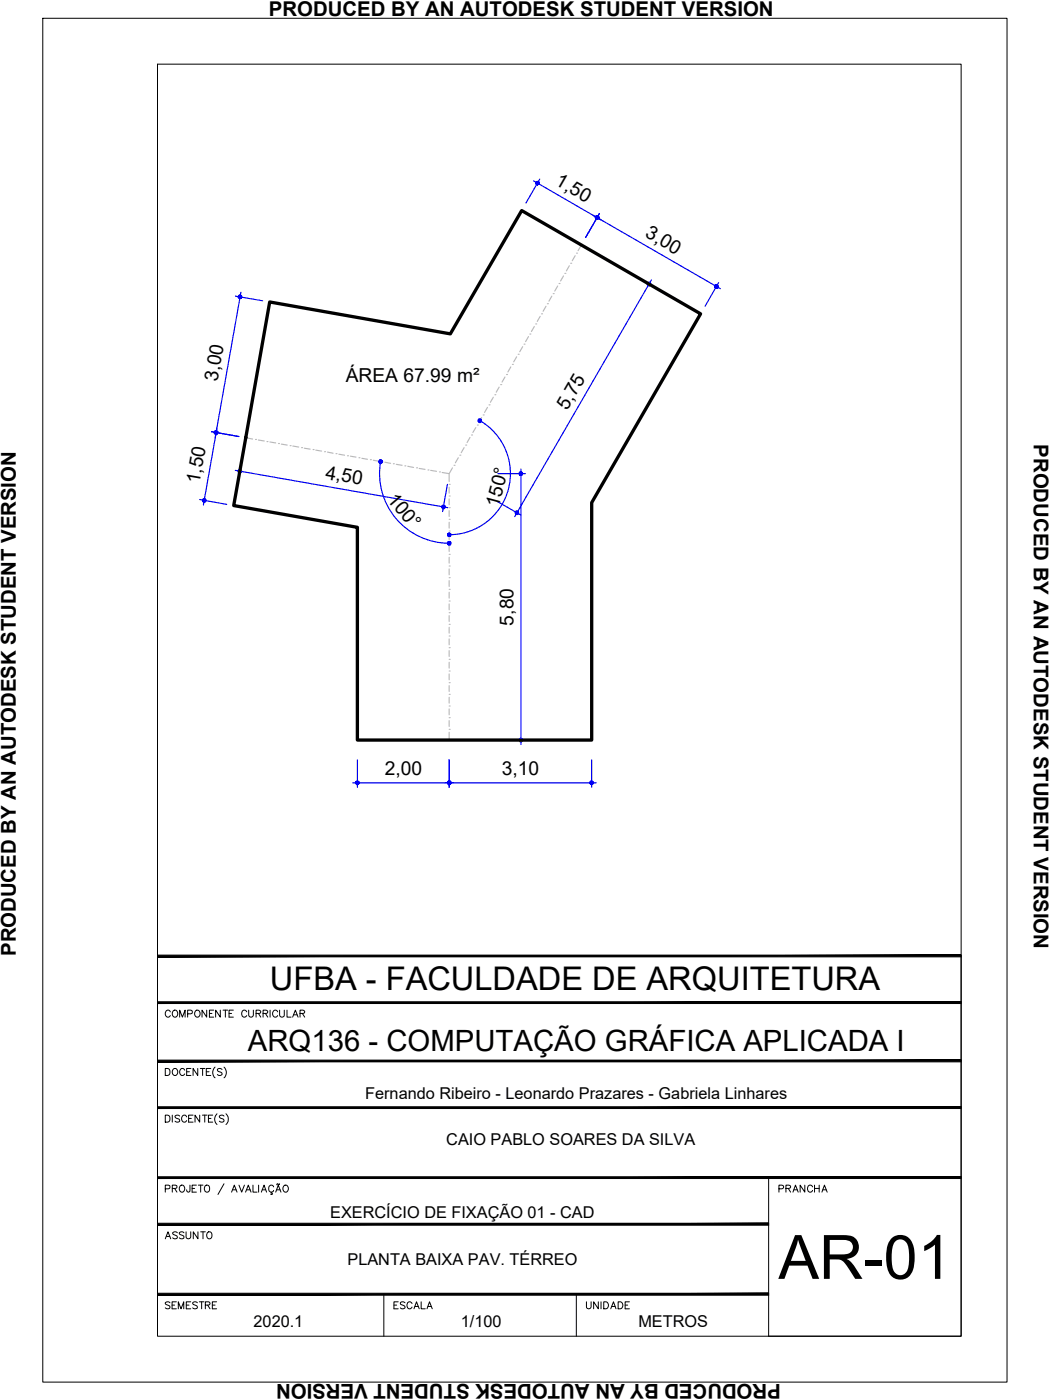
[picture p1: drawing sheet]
<svg xmlns="http://www.w3.org/2000/svg" width="229mm" height="305mm" viewBox="0 0 229 305" stroke-linecap="round" stroke-linejoin="round" font-family="sans-serif">
<!-- layer: ARQ_EIXO CINZA 04 -->
<g fill="none" stroke="#bababa" stroke-width=".25">
<path d="M123 59.5h.1M124 57.9l-.7 1.1M124.2 57.3h.1M125.2 55.7l-.6 1.1M125.5 55.1h.1M126.6 53.3l-.7 1.3M111.2 79.9l-.6 1.1M111.5 79.3h.1M112.5 77.7l-.7 1.1M112.8 77.1h.1M113.8 75.5l-.6 1.1M114.1 74.9h.1"/>
<path d="M115.1 73.3l-.7 1.1M115.4 72.7h.1M116.3 71.1l-.6 1.1M116.6 70.5h.1M117.6 68.9l-.6 1.1M117.9 68.3h.1M118.9 66.7l-.7 1.1M119.2 66.1h.1M120.1 64.5l-.6 1.1M120.4 63.9h.1M121.4 62.3l-.6 1.1M121.7 61.7h.1"/>
<path d="M122.7 60.1l-.7 1.1M53.5 95.3l1.5 .3M55.6 95.7h.1M56.3 95.8l1.2 .2M58.1 96.1h.1M58.8 96.2l1.2 .2M60.6 96.6h.1M61.3 96.7l1.2 .2M63.2 97h.1M63.8 97.1l1.2 .2M65.7 97.5h.1M66.3 97.6l1.2 .2"/>
<path d="M68.2 97.9h.1M68.7 98l1.3 .2M70.7 98.3h.1M71.3 98.4l1.2 .3M73.2 98.8h.1M73.8 98.9l1.2 .2M75.6 99.2h.1M76.3 99.3l1.2 .2M78.1 99.7h.1M78.8 99.8l1.2 .2M99.8 99.7l-.7 1.1M100.1 99.1h.1"/>
<path d="M101 97.5l-.6 1.1M101.4 96.9h.1M102.3 95.3l-.6 1.1M102.7 94.7h.1M103.6 93.1l-.6 1M103.9 92.5h.1M104.9 90.9l-.7 1.1M105.2 90.3h.1M106.1 88.7l-.6 1.1M106.5 88.1h.1M107.4 86.5l-.6 1.1M107.7 85.9h.1"/>
<path d="M108.7 84.3l-.7 1.1M109 83.7h.1M109.9 82.1l-.6 1.1M110.3 81.5h.1M80.6 100.1h.1M81.3 100.2l1.2 .2M83.1 100.5h.1M83.8 100.6l1.2 .3M85.6 101h.1M86.3 101.1l1.2 .2M88.1 101.4h.1M88.8 101.5l1.2 .3"/>
<path d="M90.7 101.9h.1M91.3 102l1.2 .2M93.2 102.3h.1M93.8 102.4l1.2 .2M95.7 102.7h.1M96.3 102.9l1.5 .2M97.8 118.2h.1M97.8 115.6h.1M97.8 113.1h.1M97.8 110.5h.1M97.8 108h.1M97.8 105.5h.1"/>
<path d="M97.8 106.1v1.3M97.8 108.6v1.3M97.8 111.2v1.2M97.8 113.7v1.3M97.8 116.2v1.3M97.8 118.8v1.3M98.5 101.9l-.7 1.2v1.7M98.8 101.3h.1M97.8 138.5h.1M97.8 135.9h.1M97.8 133.4h.1M97.8 130.9h.1"/>
<path d="M97.8 128.3h.1M97.8 125.8h.1M97.8 123.2h.1M97.8 120.7h.1M97.8 121.3v1.3M97.8 123.9v1.2M97.8 126.4v1.3M97.8 128.9v1.3M97.8 131.5v1.3M97.8 134v1.3M97.8 136.6v1.2M97.8 139.1v1.3"/>
<path d="M97.8 158.8h.1M97.8 156.3h.1M97.8 153.7h.1M97.8 151.2h.1M97.8 148.6h.1M97.8 146.1h.1M97.8 143.6h.1M97.8 141h.1M97.8 141.6v1.3M97.8 144.2v1.3M97.8 146.7v1.3M97.8 149.3v1.2"/>
<path d="M97.8 151.8v1.3M97.8 154.3v1.3M97.8 156.9v1.3M97.8 159.4v1.7"/>
</g>
<!-- layer: COTA AZUL -->
<g fill="none" stroke="#00f" stroke-width=".25">
<path d="M116.2 39.4l14.7 8.5M117.5 39l-3 5.2M129.1 46.9l27.7 16M130.5 46.5l-3 5.2M136.9 59.4l5.3 2.9M51.3 64.5l5.9 1M52.5 63.6l-5.6 31.6M141.8 61l-29.7 51.5M156.5 61.5l-3 5.2M46.1 94l5.9 1M47.2 93.2l-2.9 16.7M53.1 97.6l-1.1 5.9"/>
<path d="M104.5 91.6a13.3 13.3 0 0 1 6.2 14.9 13.3 13.3 0 0 1-12.9 9.9M43.5 108.8l5.9 1M51.2 102.4l46.3 8.1M82.9 100.5a15.2 15.2 0 0 0 14.9 17.8M97.4 105.5l-1 5.9M108.2 109.1l5.2 3M108.4 103.1h6M113.4 102.1v60M76.8 170.4h53M77.8 165.4v6M97.8 165.4v6M108.4 161.1h6"/>
<path d="M128.8 165.4v6"/>
</g>
<!-- layer: 0 -->
<g fill="#00f" stroke="#00f" stroke-width=".22">
<path d="M51.9 102.5v.2l.3-.1zM51.9 102.7l.3-.1-.2 .3zM52.2 102.6l-.2 .3h.2z"/>
<path d="M52.2 102.6v.3h.1zM52.2 102.6l.3 .2-.2 .1zM52.2 102.6l.3 .2 .1-.2z"/>
<path d="M52.2 102.6h.4v-.2zM52.5 102.3l.1 .1-.4 .2zM52.3 102.2l-.1 .4 .3-.3z"/>
<path d="M52.1 102.2l.1 .4 .1-.4zM52.1 102.2l.1 .4-.3-.3zM51.9 102.3v.2l.3 .1z"/>
<path d="M96.5 110.4h.4v-.2zM96.5 110.4l.3-.3 .1 .1zM96.6 110l-.1 .4 .3-.3z"/>
<path d="M96.4 110l.1 .4 .1-.4zM96.2 110.2l.2-.2 .1 .4zM96.2 110.2l-.1 .1 .4 .1z"/>
<path d="M96.1 110.3l.1 .2 .3-.1zM96.2 110.5l.3-.1-.2 .3zM96.5 110.4l-.2 .3h.2z"/>
<path d="M96.5 110.4v.3h.1zM96.5 110.4l.3 .2-.2 .1zM96.5 110.4l.3 .2 .1-.2z"/>
<path d="M113.2 102.8l.2 .3v-.4zM113.2 102.8l.2 .3-.3-.2zM113.1 102.9l-.1 .2h.4z"/>
<path d="M113 103.1l.1 .2 .3-.2zM113.1 103.3l.3-.2-.2 .4zM113.4 103.1l-.2 .4h.2z"/>
<path d="M113.4 103.1v.4h.2zM113.4 103.1l.3 .2-.1 .2zM113.4 103.1l.3 .2 .1-.2z"/>
<path d="M113.4 103.1h.4l-.1-.2zM113.6 102.8l.1 .1-.3 .2zM113.4 102.7v.4l.2-.3z"/>
<path d="M113.4 161.1v.4h.2zM113.4 161.1l.3 .2-.1 .2zM113.4 161.1l.3 .2 .1-.2z"/>
<path d="M113.4 161.1h.4l-.1-.2zM113.6 160.8l.1 .1-.3 .2zM113.4 160.7v.4l.2-.3z"/>
<path d="M113.2 160.8l.2 .3v-.4zM113.2 160.8l.2 .3-.3-.2zM113.1 160.9l-.1 .2h.4z"/>
<path d="M113 161.1l.1 .2 .3-.2zM113.1 161.3l.3-.2-.2 .4zM113.4 161.1l-.2 .4h.2z"/>
<path d="M112.6 111.6l-.2 .4h.2zM112.6 111.6l.1 .4h-.1zM112.6 111.6l.1 .4 .2-.2z"/>
<path d="M112.6 111.6l.3 .2v-.2zM112.6 111.6l.3-.2v.2zM112.7 111.3l-.1 .3 .3-.2z"/>
<path d="M112.6 111.3v.3l.1-.3zM112.4 111.3h.2v.3zM112.4 111.3l-.2 .1 .4 .2z"/>
<path d="M112.2 111.4v.2h.4zM112.2 111.6h.4l-.4 .2zM112.2 111.8l.2 .2 .2-.4z"/>
<path d="M141.3 61.5v.3l.2-.3zM141.1 61.5h.2v.3zM141.1 61.5l-.1 .1 .3 .2z"/>
<path d="M141 61.6l-.1 .2h.4zM140.9 61.8h.4l-.3 .2zM141 62l.1 .1 .2-.3z"/>
<path d="M141.3 61.8l-.2 .3 .2 .1zM141.3 61.8l.2 .3-.2 .1zM141.3 61.8l.2 .3 .1-.1z"/>
<path d="M141.3 61.8l.3 .2 .1-.2zM141.3 61.8l.3-.2 .1 .2zM141.5 61.5l-.2 .3 .3-.2z"/>
<path d="M116.7 39.7l-.1 .2h.4zM116.6 39.9h.4l-.3 .1zM116.7 40l.1 .2 .2-.3z"/>
<path d="M117 39.9l-.2 .3 .2 .1zM117 39.9l.2 .3-.2 .1zM117 39.9l.2 .3 .1-.2z"/>
<path d="M117 39.9l.3 .1 .1-.1zM117 39.9l.3-.2 .1 .2zM117.2 39.5l-.2 .4 .3-.2z"/>
<path d="M117 39.5v.4l.2-.4zM116.8 39.5h.2v.4zM116.7 39.7l.3 .2-.2-.4z"/>
<path d="M130 47.4l.3 .1 .1-.1zM130 47.4l.3-.2 .1 .2zM130.2 47l-.2 .4 .3-.2z"/>
<path d="M130 47v.4l.2-.4zM129.8 47h.2v.4zM129.8 47l-.1 .2 .3 .2z"/>
<path d="M129.7 47.2l-.1 .2h.4zM129.6 47.4h.4l-.3 .1zM129.7 47.5l.1 .2 .2-.3z"/>
<path d="M130 47.4l-.2 .3 .2 .1zM130 47.4l.2 .3-.2 .1zM130 47.4l.2 .3 .1-.2z"/>
<path d="M129.7 47.2l-.1 .2h.4zM129.6 47.4h.4l-.3 .1zM129.7 47.5l.1 .2 .2-.3z"/>
<path d="M130 47.4l-.2 .3 .2 .1zM130 47.4l.2 .3-.2 .1zM130 47.4l.2 .3 .1-.2z"/>
<path d="M130 47.4l.3 .1 .1-.1zM130 47.4l.3-.2 .1 .2zM130.2 47l-.2 .4 .3-.2z"/>
<path d="M130 47v.4l.2-.4zM129.8 47h.2v.4zM129.8 47l-.1 .2 .3 .2z"/>
<path d="M156 62.4l.3 .2v-.2zM156 62.4l.3-.2v.2zM156.2 62.1l-.2 .3 .3-.2z"/>
<path d="M156 62v.4l.2-.3zM155.8 62.1l.2-.1v.4zM155.8 62.1l-.1 .1 .3 .2z"/>
<path d="M155.7 62.2l-.1 .2h.4zM155.6 62.4h.4l-.3 .2zM155.7 62.6l.1 .1 .2-.3z"/>
<path d="M156 62.4l-.2 .3h.2zM156 62.4l.2 .3h-.2zM156 62.4l.2 .3 .1-.1z"/>
<path d="M46.9 93.8l.1 .3 .1-.3zM46.9 93.8l.1 .3-.2-.2zM46.8 93.9l-.1 .2h.3z"/>
<path d="M46.7 94.1v.2l.3-.2zM46.7 94.3l.3-.2-.2 .3zM47 94.1l-.2 .3 .2 .1z"/>
<path d="M47 94.1v.4h.2zM47 94.1l.3 .3-.1 .1zM47 94.1l.3 .3 .1-.2z"/>
<path d="M47 94.1l.4 .1v-.2zM47 94.1l.3-.2 .1 .1zM47.1 93.8l-.1 .3 .3-.2z"/>
<path d="M44.4 108.9v.4h.2zM44.4 108.9l.3 .3-.1 .1zM44.4 108.9l.3 .3 .1-.2z"/>
<path d="M44.4 108.9l.4 .1v-.2zM44.4 108.9l.3-.2 .1 .1zM44.5 108.6l-.1 .3 .3-.2z"/>
<path d="M44.3 108.6l.1 .3 .1-.3zM44.2 108.7l.1-.1 .1 .3zM44.2 108.7l-.1 .2h.3z"/>
<path d="M44.1 108.9v.2l.3-.2zM44.1 109.1l.3-.2-.2 .3zM44.4 108.9l-.2 .3 .2 .1z"/>
<path d="M47 94.1v.4h.2zM47 94.1l.3 .3-.1 .1zM47 94.1l.3 .3 .1-.2z"/>
<path d="M47 94.1l.4 .1v-.2zM47 94.1l.3-.2 .1 .1zM47.1 93.8l-.1 .3 .3-.2z"/>
<path d="M46.9 93.8l.1 .3 .1-.3zM46.9 93.8l.1 .3-.2-.2zM46.8 93.9l-.1 .2h.3z"/>
<path d="M46.7 94.1v.2l.3-.2zM46.7 94.3l.3-.2-.2 .3zM47 94.1l-.2 .3 .2 .1z"/>
<path d="M52.1 64.3l.1 .3 .1-.3zM52.1 64.3l.1 .3-.2-.2zM52 64.4l-.1 .2h.3z"/>
<path d="M51.9 64.6v.2l.3-.2zM51.9 64.8l.3-.2-.2 .3zM52.2 64.6l-.2 .3 .2 .1z"/>
<path d="M52.2 64.6v.4h.2zM52.2 64.6l.3 .3-.1 .1zM52.2 64.6l.3 .3 .1-.2z"/>
<path d="M52.2 64.6l.4 .1v-.2zM52.5 64.3l.1 .2-.4 .1zM52.3 64.3l-.1 .3 .3-.3z"/>
<path d="M97.8 170.4h.4l-.1-.2zM98 170.1l.1 .1-.3 .2zM97.8 170.1v.3l.2-.3z"/>
<path d="M97.6 170.1l.2 .3v-.3zM97.5 170.2l.1-.1 .2 .3zM97.5 170.2v.2h.3z"/>
<path d="M97.5 170.4v.2l.3-.2zM97.5 170.6l.3-.2-.2 .3zM97.8 170.4l-.2 .3 .2 .1z"/>
<path d="M97.8 170.4v.4l.2-.1zM97.8 170.4l.3 .2-.1 .1zM97.8 170.4l.3 .2 .1-.2z"/>
<path d="M77.4 170.4l.1 .2 .3-.2zM77.5 170.6l.3-.2-.2 .3zM77.8 170.4l-.2 .3 .2 .1z"/>
<path d="M77.8 170.4v.4l.2-.1zM77.8 170.4l.3 .2-.1 .1zM77.8 170.4l.3 .2 .1-.2z"/>
<path d="M77.8 170.4h.4l-.1-.2zM78 170.1l.1 .1-.3 .2zM77.8 170.1v.3l.2-.3z"/>
<path d="M77.6 170.1l.2 .3v-.3zM77.5 170.2l.1-.1 .2 .3zM77.5 170.2l-.1 .2h.4z"/>
<path d="M128.8 170.4h.4l-.1-.2zM129 170.1l.1 .1-.3 .2zM128.8 170.1v.3l.2-.3z"/>
<path d="M128.6 170.1l.2 .3v-.3zM128.5 170.2l.1-.1 .2 .3zM128.5 170.2l-.1 .2h.4z"/>
<path d="M128.4 170.4l.1 .2 .3-.2zM128.5 170.6l.3-.2-.2 .3zM128.8 170.4l-.2 .3 .2 .1z"/>
<path d="M128.8 170.4v.4l.2-.1zM128.8 170.4l.3 .2-.1 .1zM128.8 170.4l.3 .2 .1-.2z"/>
<path d="M97.5 170.4v.2l.3-.2zM97.5 170.6l.3-.2-.2 .3zM97.8 170.4l-.2 .3 .2 .1z"/>
<path d="M97.8 170.4v.4l.2-.1zM97.8 170.4l.3 .2-.1 .1zM97.8 170.4l.3 .2 .1-.2z"/>
<path d="M97.8 170.4h.4l-.1-.2zM98 170.1l.1 .1-.3 .2zM97.8 170.1v.3l.2-.3z"/>
<path d="M97.6 170.1l.2 .3v-.3zM97.5 170.2l.1-.1 .2 .3zM97.5 170.2v.2h.3z"/>
<path d="M82.8 100.1l.1 .4v-.4zM82.6 100.2l.2-.1 .1 .4zM82.6 100.2l-.1 .2 .4 .1z"/>
<path d="M82.5 100.4v.2l.4-.1zM82.5 100.6l.4-.1-.3 .3zM82.9 100.5l-.3 .3h.2z"/>
<path d="M82.9 100.5l-.1 .3h.2zM82.9 100.5l.3 .2-.2 .1zM82.9 100.5l.3 .2 .1-.2z"/>
<path d="M82.9 100.5h.4l-.1-.1zM83.1 100.2l.1 .2-.3 .1zM82.9 100.1v.4l.2-.3z"/>
<path d="M97.8 118.3h.4l-.1-.2zM98 117.9l.1 .2-.3 .2zM97.8 117.9v.4l.2-.4z"/>
<path d="M97.6 117.9l.2 .4v-.4zM97.6 117.9l.2 .4-.3-.2zM97.5 118.1v.2h.3z"/>
<path d="M97.5 118.3v.1l.3-.1zM97.5 118.4l.3-.1-.2 .3zM97.8 118.3l-.2 .3 .2 .1z"/>
<path d="M97.8 118.3v.4l.2-.1zM97.8 118.3l.3 .1-.1 .2zM97.8 118.3l.3 .1 .1-.1z"/>
<path d="M97.5 116.4v.2l.3-.2zM97.5 116.6l.3-.2-.2 .4zM97.8 116.4l-.2 .4h.2z"/>
<path d="M97.8 116.4v.4h.2zM97.8 116.4l.3 .2-.1 .2zM97.8 116.4l.3 .2 .1-.2z"/>
<path d="M97.8 116.4h.4l-.1-.2zM98 116.1l.1 .1-.3 .2zM97.8 116v.4l.2-.3z"/>
<path d="M97.6 116.1l.2 .3v-.4zM97.6 116.1l.2 .3-.3-.2zM97.5 116.2v.2h.3z"/>
<path d="M104.1 91.4v.2h.4zM104.1 91.6h.4l-.4 .2zM104.1 91.8l.2 .1 .2-.3z"/>
<path d="M104.5 91.6l-.2 .3 .2 .1zM104.5 91.6l.1 .3-.1 .1zM104.5 91.6l.1 .3 .2-.1z"/>
<path d="M104.5 91.6l.3 .2v-.2zM104.5 91.6l.3-.2v.2zM104.6 91.3l-.1 .3 .3-.2z"/>
<path d="M104.5 91.2v.4l.1-.3zM104.3 91.3l.2-.1v.4zM104.3 91.3l-.2 .1 .4 .2z"/>
</g>
<path d="M58.7 65.7l39.3 7 15.6-26.9 38.9 22.5-23.7 41.1v51.7h-51v-46.3l-26.9-4.7z" fill="none" stroke="#000" stroke-width=".72"/>
<!-- layer: MRG_EXTERNA -->
<path d="M9.3 4h209.9v296.9h-209.9z" fill="none" stroke="#000" stroke-width=".22"/>
<!-- layer: MRG_INTERNA -->
<path d="M34.3 14h175v276.9h-175z" fill="none" stroke="#000" stroke-width=".22"/>
<!-- layer: SIMB_01 -->
<g fill="#000" stroke="#000" stroke-width=".22">
<path d="M34.3 218.1v.4l175-.4zM34.3 218.5l175-.4v.4z"/>
<path d="M34.3 207.9v.4l175-.4zM34.3 208.3l175-.4v.4z"/>
<path d="M34.3 230.8v.4l175-.4zM34.3 231.2l175-.4v.4z"/>
<path d="M34.3 256.2v.4l175-.4zM34.3 256.6l175-.4v.4z"/>
<path d="M34.3 241v.3l175-.3zM34.3 241.3l175-.3v.3z"/>
<path d="M34.3 266.3v.4l133-.4zM34.3 266.7l133-.4v.4z"/>
<path d="M34.3 282h133v-.4zM34.3 281.6h133l-133 .4z"/>
</g>
<g fill="none" stroke="#000" stroke-width=".22">
<path d="M45 219.9v1.5l-1-1.5v1.5M46.5 219.9h-.9v1.5h.9M48 219.9v1.5l-1.1-1.5v1.5M48.6 219.9h1M49.1 219.9v1.5M50.8 219.9h-.9v1.5h.9M54.1 219.9v1.1l.5 .4h.3l.3-.4v-1.1M58.8 219.9v1.5M60.9 219.9v1.1l.4 .4 .5-.2 .1-1.3M62.5 219.9v1.5h.9M209.3 208.1v82.8h-42v-34.5M36 232.6h.5a.82 .82 0 0 1 .5 .8 .82 .82 0 0 1-.5 .7h-.5z"/>
<path d="M37.1 220.3a.56 .56 0 0 0-.7-.4 .56 .56 0 0 0-.4 .6 .63 .63 0 0 0 .2 .8 .63 .63 0 0 0 .9-.2M37.7 220.1a.72 .72 0 0 1 1 .2 .72 .72 0 0 1-.3 1.1 .72 .72 0 0 1-.9-.4 .72 .72 0 0 1 .2-.9zM37.7 232.8a.72 .72 0 0 1 1 .2 .72 .72 0 0 1-.3 1.1 .72 .72 0 0 1-.9-.4 .72 .72 0 0 1 .2-.9zM39.1 221.4v-1.5l.6 1.5 .6-1.5v1.5M40.2 233a.56 .56 0 0 0-.6-.4 .56 .56 0 0 0-.5 .6 .63 .63 0 0 0 .3 .8 .63 .63 0 0 0 .8-.2M40.6 233.3h.6M40.9 220.7l.9-.1v-.5l-.3-.2h-.6v1.5M41.6 232.6h-1v1.5h1M42.7 220a.71 .71 0 0 1 .9 .7 .71 .71 0 0 1-.9 .7l-.3-.5v-.4zM43.1 232.6v1.5l-1.1-1.5v1.5M43.6 232.6h1M44.1 232.6v1.5"/>
<path d="M44.9 233.3h.6M45.6 220.6h.5M45.9 232.6h-1v1.5h1M46.8 232.3a1.57 1.57 0 0 0 0 2.4M48.3 232.8l-.3-.2-.7 .2 .2 .4 .5 .2 .3 .3v.2l-.3 .2-.7-.2M48.8 232.3a1.57 1.57 0 0 1 0 2.4M49.9 220.6h.5M53.7 220.3a.56 .56 0 0 0-.6-.4 .56 .56 0 0 0-.5 .6 .63 .63 0 0 0 .3 .8 .63 .63 0 0 0 .8-.2M55.8 220.6h.8l.2-.4-.4-.3h-.6v1.5M56.3 220.6l.5 .8M57.3 220.6h.8l.2-.4-.4-.3h-.6v1.5M57.8 220.6l.5 .8"/>
<path d="M60.5 220.3a.56 .56 0 0 0-.7-.4 .56 .56 0 0 0-.4 .6 .63 .63 0 0 0 .2 .8 .63 .63 0 0 0 .9-.2M63.7 221.4l.6-1.5 .6 1.5M63.9 220.9h.7M65.3 220.6h.9l.1-.4-.3-.3h-.7v1.5M65.8 220.6l.5 .8M36 242.8h.5a.82 .82 0 0 1 .5 .7 .82 .82 0 0 1-.5 .8h-.5zM36 258.8l.9-.1 .1-.6-1-.1v1.5M37.5 258.7l1-.1v-.5l-1-.1v1.5M37.5 242.8v1.5M38 258.7l.5 .8M39.1 243l-.3-.2-.7 .2 .2 .4 .7 .3 .1 .2v.2l-.3 .2-.7-.2M39.2 258.2a.72 .72 0 0 1 1 .2 .72 .72 0 0 1-.3 1.1 .72 .72 0 0 1-.9-.4 .72 .72 0 0 1 .2-.9z"/>
<path d="M40.6 243.2a.56 .56 0 0 0-.6-.4 .56 .56 0 0 0-.5 .6 .63 .63 0 0 0 .3 .8 .63 .63 0 0 0 .8-.2M41.1 243.5h.6M41.4 258l-.1 1.4-.4 .1-.2-.1-.1-.4M41.8 258.7h.6M42 242.8h-.9v1.5h.9M42.8 258h-1v1.5h1M43.2 258h1M43.5 242.8v1.5l-1-1.5v1.5M43.7 258v1.5M44.1 242.8h1M44.6 242.8v1.5M44.6 258.2a.63 .63 0 0 1 .8-.1 .63 .63 0 0 1 .2 .9 .57 .57 0 0 1-.5 .6 .57 .57 0 0 1-.6-.6z"/>
<path d="M45.4 243.5h.5M46.3 242.8h-.9v1.5h.9M47.2 242.5a1.57 1.57 0 0 0 0 2.3M48.8 243l-.4-.2-.6 .2 .1 .4 .7 .3 .2 .2v.2l-.4 .2-.6-.2M48.8 257.7l-1.3 2.4M49.2 242.5a1.57 1.57 0 0 1 0 2.3M50.4 259.5l.6-1.5 .6 1.5M50.7 259h.7M52 258l.6 1.5 .6-1.5M53.5 259.5l.6-1.5 .6 1.5M53.7 259h.7M55.1 258v1.5h.9"/>
<path d="M56.3 258v1.5M56.9 259.5l.6-1.5 .5 1.5M57.1 259h.7M59.1 259.5v.3l.2 .2h-.4M59.6 258.4a.6 .6 0 0 0-.9-.3 .6 .6 0 0 0-.2 .9 .54 .54 0 0 0 .4 .5 .54 .54 0 0 0 .7-.3M60 259.5l.6-1.5 .6 1.5M60.2 259h.8M60.3 257.8l-.1 .1M60.3 257.8h.2M60.5 257.8l.1 .1M60.6 257.9h.2M60.9 257.7l-.1 .2"/>
<path d="M61.8 258.2a.72 .72 0 0 1 1 .2 .72 .72 0 0 1-.3 1.1 .72 .72 0 0 1-.9-.4 .72 .72 0 0 1 .2-.9zM83.6 281.8v9.1M125.5 281.8v9.1"/>
</g>
<text font-size="13.3" x="169.5" y="278.4">AR-01</text>
<text font-size="7.1" x="58.8" y="215.6">UFBA - FACULDADE DE ARQUITETURA</text>
<text font-size="6.4" x="54" y="228.9">ARQ136 - COMPUTAÇÃO GRÁFICA APLICADA I</text>
<g font-size="4.4">
<text x="58.5" y="3.6">PRODUCED BY AN AUTODESK STUDENT VERSION</text>
<text x="225.1" y="96.7" transform="rotate(90 225.1 96.7)">PRODUCED BY AN AUTODESK STUDENT VERSION</text>
<text x="3.5" y="208.2" transform="rotate(-90 3.5 208.2)">PRODUCED BY AN AUTODESK STUDENT VERSION</text>
<text x="168.3" y="260.7">PRANCHA</text>
<text x="34.9" y="270.9">ASSUNTO</text>
<text x="34.9" y="286.1">SEMESTRE</text>
<text x="84.7" y="286.1">ESCALA</text>
<text x="126.3" y="286.1">UNIDADE</text>
<text x="170" y="301.3" transform="rotate(-180 170 301.3)">PRODUCED BY AN AUTODESK STUDENT VERSION</text>
</g>
<g font-size="4.2">
<text x="120.6" y="40.1" transform="rotate(30 120.6 40.1)">1,50</text>
<text x="140.3" y="51.4" transform="rotate(30 140.3 51.4)">3,00</text>
<text x="47.4" y="83.1" transform="rotate(-80 47.4 83.1)">3,00</text>
<text x="75.3" y="83.3">ÁREA 67.99 m²</text>
<text x="123.5" y="89.5" transform="rotate(-60 123.5 89.5)">5,75</text>
<text x="43.4" y="105.4" transform="rotate(-80 43.4 105.4)">1,50</text>
<text x="70.7" y="104.2" transform="rotate(10 70.7 104.2)">4,50</text>
<text x="84.2" y="108.8" transform="rotate(50 84.2 108.8)">100°</text>
<text x="108.5" y="110.6" transform="rotate(-75 108.5 110.6)">150°</text>
<text x="111.8" y="136.2" transform="rotate(-90 111.8 136.2)">5,80</text>
<text x="83.8" y="168.8">2,00</text>
<text x="109.3" y="168.8">3,10</text>
</g>
<g font-size="3.5">
<text x="79.5" y="239.3">Fernando Ribeiro - Leonardo Prazares - Gabriela Linhares</text>
<text x="97.2" y="249.3">CAIO PABLO SOARES DA SILVA</text>
<text x="71.9" y="265.2">EXERCÍCIO DE FIXAÇÃO 01 - CAD</text>
<text x="75.6" y="275.4">PLANTA BAIXA PAV. TÉRREO</text>
<text x="55.2" y="289">2020.1</text>
<text x="100.3" y="289">1/100</text>
<text x="139" y="289">METROS</text>
</g>
</svg>
